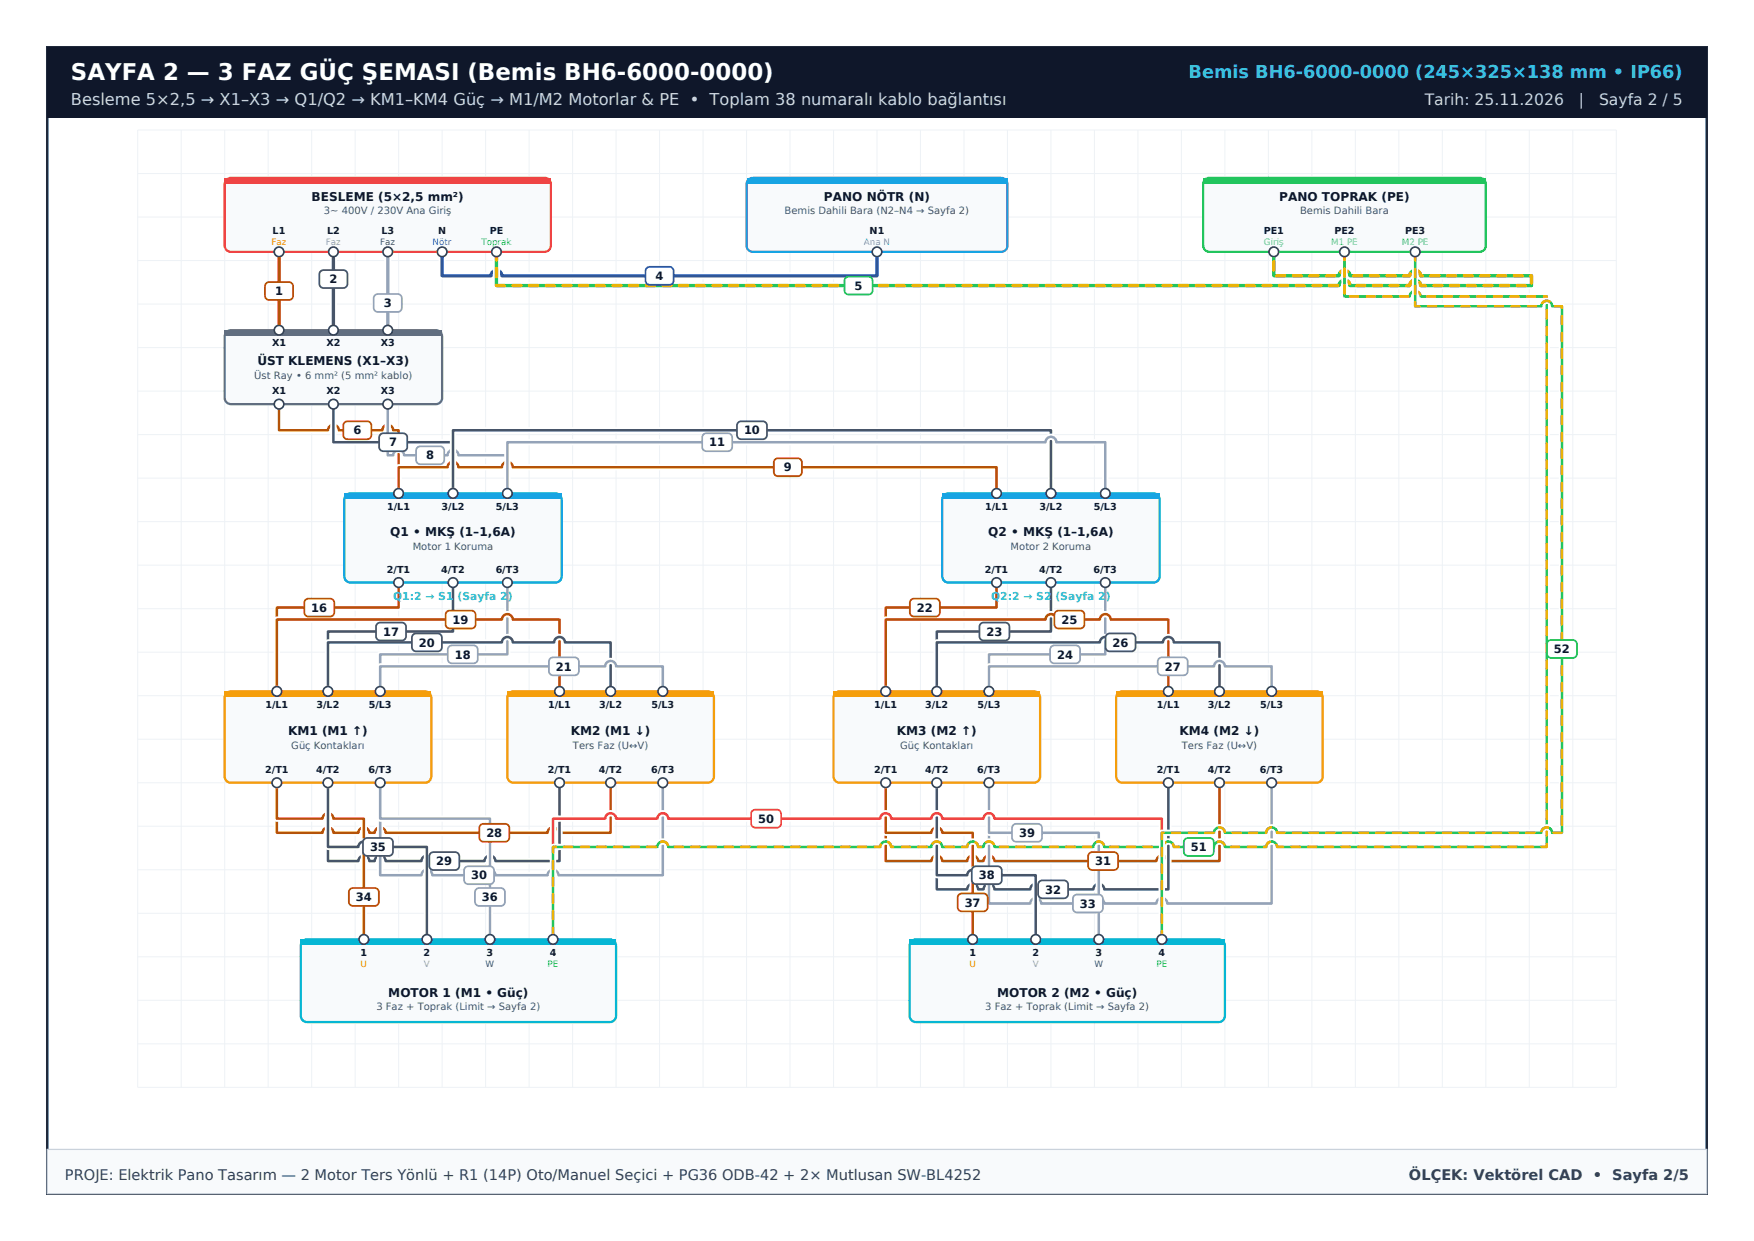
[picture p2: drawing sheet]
<svg xmlns="http://www.w3.org/2000/svg" width="297mm" height="210mm" viewBox="0 0 297 210" stroke-linecap="round" stroke-linejoin="round" font-family="sans-serif">
<path d="M8 8h281v194h-281z" fill="none" stroke="#1e293b" stroke-width=".42"/>
<path d="M8 8h281v12h-281z" fill-rule="evenodd" fill="#0f172a"/>
<path d="M8 194.5h281v7.5h-281z" fill-rule="evenodd" fill="#f8fafc" stroke="#cbd5e1" stroke-width=".21"/>
<g fill="none" stroke="#eef2f6" stroke-width=".17">
<path d="M23.3 22h250.4v162h-250.4zM23.3 29.4h250.4M23.3 36.7h250.4M30.7 22v162M38 22v162M45.4 22v162M52.8 22v162M60.1 22v162M67.5 22v162M74.9 22v162M82.2 22v162M89.6 22v162"/>
<path d="M97 22v162M104.3 22v162M111.7 22v162M119 22v162M126.4 22v162M133.8 22v162M141.1 22v162M148.5 22v162M155.9 22v162M163.2 22v162M170.6 22v162M178 22v162"/>
<path d="M185.3 22v162M192.7 22v162M200 22v162M207.4 22v162M214.8 22v162M222.1 22v162M229.5 22v162M236.9 22v162M244.2 22v162M251.6 22v162M259 22v162M266.3 22v162"/>
<path d="M23.3 44.1h250.4M23.3 51.5h250.4M23.3 58.8h250.4M23.3 66.2h250.4M23.3 73.5h250.4M23.3 80.9h250.4M23.3 88.3h250.4M23.3 95.6h250.4M23.3 103h250.4M23.3 110.4h250.4M23.3 117.7h250.4M23.3 125.1h250.4"/>
<path d="M23.3 132.5h250.4M23.3 139.8h250.4M23.3 147.2h250.4M23.3 154.5h250.4M23.3 161.9h250.4M23.3 169.3h250.4M23.3 176.6h250.4"/>
</g>
<path d="M47.2 42.6v13.3M56.5 42.6v13.3M65.7 42.6v13.3M74.9 42.6v4.1h8.2a.92 .92 0 0 1 1-1 .92 .92 0 0 1 .9 1h63.5v-4.1M84.1 42.6v5.7h142.6a.92 .92 0 0 1 1-.9 .92 .92 0 0 1 .9 .9h10.1a.92 .92 0 0 1 .9-.9 .92 .92 0 0 1 .9 .9h18.8v-1.6h-18.8a.92 .92 0 0 0-.9-1 .92 .92 0 0 0-.9 1h-10.1a.92 .92 0 0 0-.9-1 .92 .92 0 0 0-1 1h-11v-4.1" fill="none" stroke="#fff" stroke-width="1.2"/>
<path d="M47.2 42.6v13.3" fill="none" stroke="#b45309" stroke-width=".56"/>
<path d="M56.5 42.6v13.3" fill="none" stroke="#475569" stroke-width=".56"/>
<path d="M65.7 42.6v13.3" fill="none" stroke="#94a3b8" stroke-width=".56"/>
<path d="M74.9 42.6v4.1h8.2a.92 .92 0 0 1 1-1 .92 .92 0 0 1 .9 1h63.5v-4.1" fill="none" stroke="#1d4ed8" stroke-width=".56"/>
<path d="M84.1 42.6v5.7h142.6a.92 .92 0 0 1 1-.9 .92 .92 0 0 1 .9 .9h10.1a.92 .92 0 0 1 .9-.9 .92 .92 0 0 1 .9 .9h18.8v-1.6h-18.8a.92 .92 0 0 0-.9-1 .92 .92 0 0 0-.9 1h-10.1a.92 .92 0 0 0-.9-1 .92 .92 0 0 0-1 1h-11v-4.1" fill="none" stroke="#22c55e" stroke-width=".56"/>
<path d="M84.1 42.6v5.7h142.6a.92 .92 0 0 1 1-.9 .92 .92 0 0 1 .9 .9h10.1a.92 .92 0 0 1 .9-.9 .92 .92 0 0 1 .9 .9h18.8v-1.6h-18.8a.92 .92 0 0 0-.9-1 .92 .92 0 0 0-.9 1h-10.1a.92 .92 0 0 0-.9-1 .92 .92 0 0 0-1 1h-11v-4.1" fill="none" stroke="#eab308" stroke-width=".56" stroke-dasharray="1.4 1.4"/>
<g fill="none" stroke="#fff" stroke-width="1.1">
<path d="M227.7 42.6v7.6h11a.92 .92 0 0 1 .9-1 .92 .92 0 0 1 .9 1h21.4v93.1h-45.7a.92 .92 0 0 0-.9-.9 .92 .92 0 0 0-.9 .9h-7a.92 .92 0 0 0-.9-.9 .92 .92 0 0 0-.9 .9h-6.8a.92 .92 0 0 0-1-.9 .92 .92 0 0 0-.9 .9h-9.9a.92 .92 0 0 0-.9-.9 .92 .92 0 0 0-1 .9h-16.7a.92 .92 0 0 0-.9-.9 .92 .92 0 0 0-1 .9h-.9a.92 .92 0 0 0-.9-.9 .92 .92 0 0 0-.9 .9h-4.3a.92 .92 0 0 0-.9-.9 .92 .92 0 0 0-.9 .9h-6.8a.92 .92 0 0 0-.9-.9 .92 .92 0 0 0-.9 .9h-35.9a.92 .92 0 0 0-1-.9 .92 .92 0 0 0-.9 .9h-17.7v15.7v-20.5h8.9a.92 .92 0 0 1 .9-.9 .92 .92 0 0 1 .9 .9h7a.92 .92 0 0 1 .9-.9 .92 .92 0 0 1 1 .9h35.9a.92 .92 0 0 1 .9-.9 .92 .92 0 0 1 .9 .9h6.8a.92 .92 0 0 1 .9-.9 .92 .92 0 0 1 .9 .9h7a.92 .92 0 0 1 1-.9 .92 .92 0 0 1 .9 .9h28.3v20.5v-18.1h8.9a.92 .92 0 0 1 .9-.9 .92 .92 0 0 1 .9 .9h7a.92 .92 0 0 1 .9-.9 .92 .92 0 0 1 .9 .9h44.8a.92 .92 0 0 1 .9-.9 .92 .92 0 0 1 .9 .9h1.7v-89.1h-1.7a.92 .92 0 0 0-.9-.9 .92 .92 0 0 0-.9 .9h-21.4v-9.2M47.2 68.4v4.4h8.3a.92 .92 0 0 1 1-.9 .92 .92 0 0 1 .9 .9h7.3a.92 .92 0 0 1 1-.9 .92 .92 0 0 1 .9 .9h.9v10.7v-4.4h8.3a.92 .92 0 0 1 .9-1 .92 .92 0 0 1 .9 1h7.4a.92 .92 0 0 1 .9-1 .92 .92 0 0 1 .9 1h82v4.4M56.5 68.4v6.4h8.2a.92 .92 0 0 1 1-.9 .92 .92 0 0 1 .9 .9h10.1v8.7v-10.7h101.3v10.7M65.7 68.4v8.6h.9a.92 .92 0 0 1 .9-.9 .92 .92 0 0 1 .9 .9h7.4a.92 .92 0 0 1 .9-.9 .92 .92 0 0 1 .9 .9h8.3v6.5v-8.7h91.1a.92 .92 0 0 1 1-.9 .92 .92 0 0 1 .9 .9h8.3v8.7M67.5 98.6v4.2h-20.6v14.2v-12.2h28.9a.92 .92 0 0 1 .9-.9 .92 .92 0 0 1 .9 .9h7.4a.92 .92 0 0 1 .9-.9 .92 .92 0 0 1 .9 .9h7.9v12.2M76.7 98.6v8.3h-21.2v10.1v-8.3h29.5a.92 .92 0 0 1 .9-.9 .92 .92 0 0 1 .9 .9h7a.92 .92 0 0 1 .9-.9 .92 .92 0 0 1 1 .9h7.7v8.3M85.9 98.6v12.1h-21.5v6.3v-4.2h29.4a.92 .92 0 0 1 .9-1 .92 .92 0 0 1 1 1h6.8a.92 .92 0 0 1 .9-1 .92 .92 0 0 1 .9 1h7.9v4.2M168.8 98.6v4.2h-18.8v14.2v-12.2h27a.92 .92 0 0 1 1-.9 .92 .92 0 0 1 .9 .9h7.3a.92 .92 0 0 1 1-.9 .92 .92 0 0 1 .9 .9h9.7v12.2M178 98.6v8.3h-19.4v10.1v-8.3h27.6a.92 .92 0 0 1 1-.9 .92 .92 0 0 1 .9 .9h8.8a.92 .92 0 0 1 .9-.9 .92 .92 0 0 1 1 .9h7.7v8.3M187.2 98.6v12.1h-19.7v6.3v-4.2h29.4a.92 .92 0 0 1 .9-1 .92 .92 0 0 1 1 1h6.8a.92 .92 0 0 1 .9-1 .92 .92 0 0 1 .9 1h7.9v4.2M94.7 132.5v13.2h-10.8a.92 .92 0 0 0-.9-.9 .92 .92 0 0 0-1 .9h-8.8a.92 .92 0 0 0-.9-.9 .92 .92 0 0 0-.9 .9h-6.1a.92 .92 0 0 0-.9-.9 .92 .92 0 0 0-.9 .9h-1a.92 .92 0 0 0-.9-.9 .92 .92 0 0 0-.9 .9h-5.2v-13.2v10.8h5.2a.92 .92 0 0 1 .9-.9 .92 .92 0 0 1 .9 .9h1a.92 .92 0 0 1 .9-.9 .92 .92 0 0 1 .9 .9h7v15.7M103.4 132.5v8.4h-8.8a.92 .92 0 0 0-1-.9 .92 .92 0 0 0-.9 .9h-8.8a.92 .92 0 0 0-.9-.9 .92 .92 0 0 0-1 .9h-16.7a.92 .92 0 0 0-.9-.9 .92 .92 0 0 0-.9 .9h-1a.92 .92 0 0 0-.9-.9 .92 .92 0 0 0-.9 .9h-4.2a.92 .92 0 0 0-1-.9 .92 .92 0 0 0-.9 .9h-7.7v-8.4v6h7.7a.92 .92 0 0 1 .9-.9 .92 .92 0 0 1 1 .9h5.1v20.5"/>
<path d="M112.2 132.5v15.6h-17.6a.92 .92 0 0 0-1-.9 .92 .92 0 0 0-.9 .9h-8.8a.92 .92 0 0 0-.9-.9 .92 .92 0 0 0-1 .9h-8.8a.92 .92 0 0 0-.9-.9 .92 .92 0 0 0-.9 .9h-7v-15.6v6h18.6v20.5M197.8 132.5v18h-10.8a.92 .92 0 0 0-.9-.9 .92 .92 0 0 0-1 .9h-8.8a.92 .92 0 0 0-.9-.9 .92 .92 0 0 0-.9 .9h-6.1a.92 .92 0 0 0-.9-.9 .92 .92 0 0 0-1 .9h-.9a.92 .92 0 0 0-.9-.9 .92 .92 0 0 0-.9 .9h-5.2v-18v15.6h5.2a.92 .92 0 0 1 .9-.9 .92 .92 0 0 1 .9 .9h.9a.92 .92 0 0 1 1-.9 .92 .92 0 0 1 .9 .9h7v10.9M206.5 132.5v13.2h-8.8a.92 .92 0 0 0-1-.9 .92 .92 0 0 0-.9 .9h-8.8a.92 .92 0 0 0-.9-.9 .92 .92 0 0 0-1 .9h-16.7a.92 .92 0 0 0-.9-.9 .92 .92 0 0 0-1 .9h-.9a.92 .92 0 0 0-.9-.9 .92 .92 0 0 0-.9 .9h-4.3a.92 .92 0 0 0-.9-.9 .92 .92 0 0 0-.9 .9h-7.7v-13.2v8.4h7.7a.92 .92 0 0 1 .9-.9 .92 .92 0 0 1 .9 .9h5.2v18.1M215.3 132.5v20.4h-17.6a.92 .92 0 0 0-1-.9 .92 .92 0 0 0-.9 .9h-8.8a.92 .92 0 0 0-.9-.9 .92 .92 0 0 0-1 .9h-8.8a.92 .92 0 0 0-.9-.9 .92 .92 0 0 0-.9 .9h-7v-20.4v8.4h18.6v18.1"/>
</g>
<path d="M47.2 68.4v4.4h8.3a.92 .92 0 0 1 1-.9 .92 .92 0 0 1 .9 .9h7.3a.92 .92 0 0 1 1-.9 .92 .92 0 0 1 .9 .9h.9v10.7v-4.4h8.3a.92 .92 0 0 1 .9-1 .92 .92 0 0 1 .9 1h7.4a.92 .92 0 0 1 .9-1 .92 .92 0 0 1 .9 1h82v4.4M67.5 98.6v4.2h-20.6v14.2v-12.2h28.9a.92 .92 0 0 1 .9-.9 .92 .92 0 0 1 .9 .9h7.4a.92 .92 0 0 1 .9-.9 .92 .92 0 0 1 .9 .9h7.9v12.2M168.8 98.6v4.2h-18.8v14.2v-12.2h27a.92 .92 0 0 1 1-.9 .92 .92 0 0 1 .9 .9h7.3a.92 .92 0 0 1 1-.9 .92 .92 0 0 1 .9 .9h9.7v12.2M103.4 132.5v8.4h-8.8a.92 .92 0 0 0-1-.9 .92 .92 0 0 0-.9 .9h-8.8a.92 .92 0 0 0-.9-.9 .92 .92 0 0 0-1 .9h-16.7a.92 .92 0 0 0-.9-.9 .92 .92 0 0 0-.9 .9h-1a.92 .92 0 0 0-.9-.9 .92 .92 0 0 0-.9 .9h-4.2a.92 .92 0 0 0-1-.9 .92 .92 0 0 0-.9 .9h-7.7v-8.4v6h7.7a.92 .92 0 0 1 .9-.9 .92 .92 0 0 1 1 .9h5.1v20.5M206.5 132.5v13.2h-8.8a.92 .92 0 0 0-1-.9 .92 .92 0 0 0-.9 .9h-8.8a.92 .92 0 0 0-.9-.9 .92 .92 0 0 0-1 .9h-16.7a.92 .92 0 0 0-.9-.9 .92 .92 0 0 0-1 .9h-.9a.92 .92 0 0 0-.9-.9 .92 .92 0 0 0-.9 .9h-4.3a.92 .92 0 0 0-.9-.9 .92 .92 0 0 0-.9 .9h-7.7v-13.2v8.4h7.7a.92 .92 0 0 1 .9-.9 .92 .92 0 0 1 .9 .9h5.2v18.1" fill="none" stroke="#b45309" stroke-width=".42"/>
<path d="M56.5 68.4v6.4h8.2a.92 .92 0 0 1 1-.9 .92 .92 0 0 1 .9 .9h10.1v8.7v-10.7h101.3v10.7M76.7 98.6v8.3h-21.2v10.1v-8.3h29.5a.92 .92 0 0 1 .9-.9 .92 .92 0 0 1 .9 .9h7a.92 .92 0 0 1 .9-.9 .92 .92 0 0 1 1 .9h7.7v8.3M178 98.6v8.3h-19.4v10.1v-8.3h27.6a.92 .92 0 0 1 1-.9 .92 .92 0 0 1 .9 .9h8.8a.92 .92 0 0 1 .9-.9 .92 .92 0 0 1 1 .9h7.7v8.3M94.7 132.5v13.2h-10.8a.92 .92 0 0 0-.9-.9 .92 .92 0 0 0-1 .9h-8.8a.92 .92 0 0 0-.9-.9 .92 .92 0 0 0-.9 .9h-6.1a.92 .92 0 0 0-.9-.9 .92 .92 0 0 0-.9 .9h-1a.92 .92 0 0 0-.9-.9 .92 .92 0 0 0-.9 .9h-5.2v-13.2v10.8h5.2a.92 .92 0 0 1 .9-.9 .92 .92 0 0 1 .9 .9h1a.92 .92 0 0 1 .9-.9 .92 .92 0 0 1 .9 .9h7v15.7M197.8 132.5v18h-10.8a.92 .92 0 0 0-.9-.9 .92 .92 0 0 0-1 .9h-8.8a.92 .92 0 0 0-.9-.9 .92 .92 0 0 0-.9 .9h-6.1a.92 .92 0 0 0-.9-.9 .92 .92 0 0 0-1 .9h-.9a.92 .92 0 0 0-.9-.9 .92 .92 0 0 0-.9 .9h-5.2v-18v15.6h5.2a.92 .92 0 0 1 .9-.9 .92 .92 0 0 1 .9 .9h.9a.92 .92 0 0 1 1-.9 .92 .92 0 0 1 .9 .9h7v10.9" fill="none" stroke="#475569" stroke-width=".42"/>
<path d="M65.7 68.4v8.6h.9a.92 .92 0 0 1 .9-.9 .92 .92 0 0 1 .9 .9h7.4a.92 .92 0 0 1 .9-.9 .92 .92 0 0 1 .9 .9h8.3v6.5v-8.7h91.1a.92 .92 0 0 1 1-.9 .92 .92 0 0 1 .9 .9h8.3v8.7M85.9 98.6v12.1h-21.5v6.3v-4.2h29.4a.92 .92 0 0 1 .9-1 .92 .92 0 0 1 1 1h6.8a.92 .92 0 0 1 .9-1 .92 .92 0 0 1 .9 1h7.9v4.2M187.2 98.6v12.1h-19.7v6.3v-4.2h29.4a.92 .92 0 0 1 .9-1 .92 .92 0 0 1 1 1h6.8a.92 .92 0 0 1 .9-1 .92 .92 0 0 1 .9 1h7.9v4.2M112.2 132.5v15.6h-17.6a.92 .92 0 0 0-1-.9 .92 .92 0 0 0-.9 .9h-8.8a.92 .92 0 0 0-.9-.9 .92 .92 0 0 0-1 .9h-8.8a.92 .92 0 0 0-.9-.9 .92 .92 0 0 0-.9 .9h-7v-15.6v6h18.6v20.5M215.3 132.5v20.4h-17.6a.92 .92 0 0 0-1-.9 .92 .92 0 0 0-.9 .9h-8.8a.92 .92 0 0 0-.9-.9 .92 .92 0 0 0-1 .9h-8.8a.92 .92 0 0 0-.9-.9 .92 .92 0 0 0-.9 .9h-7v-20.4v8.4h18.6v18.1" fill="none" stroke="#94a3b8" stroke-width=".42"/>
<path d="M93.6 159v-20.5h8.9a.92 .92 0 0 1 .9-.9 .92 .92 0 0 1 .9 .9h7a.92 .92 0 0 1 .9-.9 .92 .92 0 0 1 1 .9h35.9a.92 .92 0 0 1 .9-.9 .92 .92 0 0 1 .9 .9h6.8a.92 .92 0 0 1 .9-.9 .92 .92 0 0 1 .9 .9h7a.92 .92 0 0 1 1-.9 .92 .92 0 0 1 .9 .9h28.3v20.5" fill="none" stroke="#ef4444" stroke-width=".42"/>
<path d="M227.7 42.6v7.6h11a.92 .92 0 0 1 .9-1 .92 .92 0 0 1 .9 1h21.4v93.1h-45.7a.92 .92 0 0 0-.9-.9 .92 .92 0 0 0-.9 .9h-7a.92 .92 0 0 0-.9-.9 .92 .92 0 0 0-.9 .9h-6.8a.92 .92 0 0 0-1-.9 .92 .92 0 0 0-.9 .9h-9.9a.92 .92 0 0 0-.9-.9 .92 .92 0 0 0-1 .9h-16.7a.92 .92 0 0 0-.9-.9 .92 .92 0 0 0-1 .9h-.9a.92 .92 0 0 0-.9-.9 .92 .92 0 0 0-.9 .9h-4.3a.92 .92 0 0 0-.9-.9 .92 .92 0 0 0-.9 .9h-6.8a.92 .92 0 0 0-.9-.9 .92 .92 0 0 0-.9 .9h-35.9a.92 .92 0 0 0-1-.9 .92 .92 0 0 0-.9 .9h-17.7v15.7M239.6 42.6v9.2h21.4a.92 .92 0 0 1 .9-.9 .92 .92 0 0 1 .9 .9h1.7v89.1h-1.7a.92 .92 0 0 0-.9-.9 .92 .92 0 0 0-.9 .9h-44.8a.92 .92 0 0 0-.9-.9 .92 .92 0 0 0-.9 .9h-7a.92 .92 0 0 0-.9-.9 .92 .92 0 0 0-.9 .9h-8.9v18.1" fill="none" stroke="#22c55e" stroke-width=".42"/>
<path d="M227.7 42.6v7.6h11a.92 .92 0 0 1 .9-1 .92 .92 0 0 1 .9 1h21.4v93.1h-45.7a.92 .92 0 0 0-.9-.9 .92 .92 0 0 0-.9 .9h-7a.92 .92 0 0 0-.9-.9 .92 .92 0 0 0-.9 .9h-6.8a.92 .92 0 0 0-1-.9 .92 .92 0 0 0-.9 .9h-9.9a.92 .92 0 0 0-.9-.9 .92 .92 0 0 0-1 .9h-16.7a.92 .92 0 0 0-.9-.9 .92 .92 0 0 0-1 .9h-.9a.92 .92 0 0 0-.9-.9 .92 .92 0 0 0-.9 .9h-4.3a.92 .92 0 0 0-.9-.9 .92 .92 0 0 0-.9 .9h-6.8a.92 .92 0 0 0-.9-.9 .92 .92 0 0 0-.9 .9h-35.9a.92 .92 0 0 0-1-.9 .92 .92 0 0 0-.9 .9h-17.7v15.7M196.7 159v-18.1h8.9a.92 .92 0 0 1 .9-.9 .92 .92 0 0 1 .9 .9h7a.92 .92 0 0 1 .9-.9 .92 .92 0 0 1 .9 .9h44.8a.92 .92 0 0 1 .9-.9 .92 .92 0 0 1 .9 .9h1.7v-89.1h-1.7a.92 .92 0 0 0-.9-.9 .92 .92 0 0 0-.9 .9h-21.4v-9.2" fill="none" stroke="#eab308" stroke-width=".42" stroke-dasharray="1.4 1.4"/>
<circle cx="67.5" cy="83.5" r=".81" fill="#b45309" stroke="#fff" stroke-width=".25"/>
<circle cx="76.7" cy="83.5" r=".81" fill="#475569" stroke="#fff" stroke-width=".25"/>
<circle cx="85.9" cy="83.5" r=".81" fill="#94a3b8" stroke="#fff" stroke-width=".25"/>
<circle cx="46.9" cy="117" r=".81" fill="#b45309" stroke="#fff" stroke-width=".25"/>
<circle cx="55.5" cy="117" r=".81" fill="#475569" stroke="#fff" stroke-width=".25"/>
<circle cx="64.4" cy="117" r=".81" fill="#94a3b8" stroke="#fff" stroke-width=".25"/>
<circle cx="150" cy="117" r=".81" fill="#b45309" stroke="#fff" stroke-width=".25"/>
<circle cx="158.6" cy="117" r=".81" fill="#475569" stroke="#fff" stroke-width=".25"/>
<circle cx="167.5" cy="117" r=".81" fill="#94a3b8" stroke="#fff" stroke-width=".25"/>
<circle cx="46.9" cy="132.5" r=".81" fill="#b45309" stroke="#fff" stroke-width=".25"/>
<circle cx="55.5" cy="132.5" r=".81" fill="#475569" stroke="#fff" stroke-width=".25"/>
<circle cx="64.4" cy="132.5" r=".81" fill="#94a3b8" stroke="#fff" stroke-width=".25"/>
<circle cx="150" cy="132.5" r=".81" fill="#b45309" stroke="#fff" stroke-width=".25"/>
<circle cx="158.6" cy="132.5" r=".81" fill="#475569" stroke="#fff" stroke-width=".25"/>
<circle cx="167.5" cy="132.5" r=".81" fill="#94a3b8" stroke="#fff" stroke-width=".25"/>
<g fill="#ef4444" stroke="#fff" stroke-width=".25">
<circle cx="196.7" cy="159" r=".81"/>
<circle cx="93.6" cy="159" r=".81"/>
</g>
<path d="M38.2 30.5l.6-.3 .3-.1h53.1a1.06 1.06 0 0 1 1.1 1.1v10.4a1.06 1.06 0 0 1-1.1 1h-53.1a1.06 1.06 0 0 1-1.1-1v-10.4z" fill-rule="evenodd" fill="#f8fafc" stroke="#ef4444" stroke-width=".39"/>
<path d="M38 30.1h55.3v.9h-55.3z" fill-rule="evenodd" fill="#ef4444"/>
<g fill="#fff" stroke="#334155" stroke-width=".28">
<circle cx="47.2" cy="42.6" r=".81"/>
<circle cx="56.5" cy="42.6" r=".81"/>
<circle cx="65.7" cy="42.6" r=".81"/>
<circle cx="74.9" cy="42.6" r=".81"/>
<circle cx="84.1" cy="42.6" r=".81"/>
</g>
<path d="M126.8 30.3l.7-.2h42a1.06 1.06 0 0 1 1.1 1.1v10.4a1.06 1.06 0 0 1-1.1 1h-42a1.06 1.06 0 0 1-1.1-1v-10.4l.1-.4z" fill-rule="evenodd" fill="#f8fafc" stroke="#3b82f6" stroke-width=".39"/>
<path d="M126.4 30.1h44.2v.9h-44.2z" fill-rule="evenodd" fill="#3b82f6"/>
<circle cx="148.5" cy="42.6" r=".81" fill="#fff" stroke="#334155" stroke-width=".28"/>
<path d="M204.2 30.3l.6-.2h45.7a1.06 1.06 0 0 1 1.1 1.1v10.4a1.06 1.06 0 0 1-1.1 1h-45.7a1.06 1.06 0 0 1-1.1-1v-10.4l.1-.4z" fill-rule="evenodd" fill="#f8fafc" stroke="#22c55e" stroke-width=".39"/>
<path d="M203.7 30.1h47.9v.9h-47.9z" fill-rule="evenodd" fill="#22c55e"/>
<g fill="#fff" stroke="#334155" stroke-width=".28">
<circle cx="215.7" cy="42.6" r=".81"/>
<circle cx="227.7" cy="42.6" r=".81"/>
<circle cx="239.6" cy="42.6" r=".81"/>
</g>
<path d="M38.5 56.1l.6-.2h34.7a1.06 1.06 0 0 1 1.1 1v10.4a1.06 1.06 0 0 1-1.1 1.1h-34.7a1.06 1.06 0 0 1-1.1-1.1v-10.4l.1-.3z" fill-rule="evenodd" fill="#f8fafc" stroke="#64748b" stroke-width=".39"/>
<path d="M38 55.9h36.9v.9h-36.9z" fill-rule="evenodd" fill="#64748b"/>
<g fill="#fff" stroke="#334155" stroke-width=".28">
<circle cx="47.2" cy="55.9" r=".81"/>
<circle cx="56.5" cy="55.9" r=".81"/>
<circle cx="65.7" cy="55.9" r=".81"/>
<circle cx="47.2" cy="68.4" r=".81"/>
<circle cx="56.5" cy="68.4" r=".81"/>
<circle cx="65.7" cy="68.4" r=".81"/>
</g>
<path d="M58.7 83.7l.7-.2h34.7a1.06 1.06 0 0 1 1 1v13a1.06 1.06 0 0 1-1 1.1h-34.7a1.06 1.06 0 0 1-1.1-1.1v-13v-.3z" fill-rule="evenodd" fill="#f8fafc" stroke="#0ea5e9" stroke-width=".39"/>
<path d="M58.3 83.5h36.8v.9h-36.8z" fill-rule="evenodd" fill="#0ea5e9"/>
<g fill="#fff" stroke="#334155" stroke-width=".28">
<circle cx="67.5" cy="83.5" r=".81"/>
<circle cx="76.7" cy="83.5" r=".81"/>
<circle cx="85.9" cy="83.5" r=".81"/>
<circle cx="67.5" cy="98.6" r=".81"/>
<circle cx="76.7" cy="98.6" r=".81"/>
<circle cx="85.9" cy="98.6" r=".81"/>
</g>
<path d="M160 83.7l.6-.2h34.7a1.06 1.06 0 0 1 1.1 1v13a1.06 1.06 0 0 1-1.1 1.1h-34.7a1.06 1.06 0 0 1-1.1-1.1v-13l.1-.3z" fill-rule="evenodd" fill="#f8fafc" stroke="#0ea5e9" stroke-width=".39"/>
<path d="M159.5 83.5h36.9v.9h-36.9z" fill-rule="evenodd" fill="#0ea5e9"/>
<g fill="#fff" stroke="#334155" stroke-width=".28">
<circle cx="168.7" cy="83.5" r=".81"/>
<circle cx="178" cy="83.5" r=".81"/>
<circle cx="187.2" cy="83.5" r=".81"/>
<circle cx="168.7" cy="98.6" r=".81"/>
<circle cx="178" cy="98.6" r=".81"/>
<circle cx="187.2" cy="98.6" r=".81"/>
</g>
<path d="M38.2 117.4l.6-.4h.3h32.9a1.06 1.06 0 0 1 1 1v13.4a1.06 1.06 0 0 1-1 1.1h-32.9a1.06 1.06 0 0 1-1.1-1.1v-13.4z" fill-rule="evenodd" fill="#f8fafc" stroke="#f59e0b" stroke-width=".39"/>
<path d="M38 117h35v.9h-35z" fill-rule="evenodd" fill="#f59e0b"/>
<g fill="#fff" stroke="#334155" stroke-width=".28">
<circle cx="46.9" cy="117" r=".81"/>
<circle cx="55.5" cy="117" r=".81"/>
<circle cx="64.4" cy="117" r=".81"/>
<circle cx="46.9" cy="132.5" r=".81"/>
<circle cx="55.5" cy="132.5" r=".81"/>
<circle cx="64.4" cy="132.5" r=".81"/>
</g>
<path d="M86.1 117.4l.5-.4h.4h32.8a1.06 1.06 0 0 1 1.1 1v13.4a1.06 1.06 0 0 1-1.1 1.1h-32.8a1.06 1.06 0 0 1-1.1-1.1v-13.4z" fill-rule="evenodd" fill="#f8fafc" stroke="#f59e0b" stroke-width=".39"/>
<path d="M85.9 117h35v.9h-35z" fill-rule="evenodd" fill="#f59e0b"/>
<g fill="#fff" stroke="#334155" stroke-width=".28">
<circle cx="94.7" cy="117" r=".81"/>
<circle cx="103.4" cy="117" r=".81"/>
<circle cx="112.2" cy="117" r=".81"/>
<circle cx="94.7" cy="132.5" r=".81"/>
<circle cx="103.4" cy="132.5" r=".81"/>
<circle cx="112.2" cy="132.5" r=".81"/>
</g>
<path d="M141.3 117.4l.6-.4h.3h32.9a1.06 1.06 0 0 1 1 1v13.4a1.06 1.06 0 0 1-1 1.1h-32.9a1.06 1.06 0 0 1-1.1-1.1v-13.4z" fill-rule="evenodd" fill="#f8fafc" stroke="#f59e0b" stroke-width=".39"/>
<path d="M141.1 117h35v.9h-35z" fill-rule="evenodd" fill="#f59e0b"/>
<g fill="#fff" stroke="#334155" stroke-width=".28">
<circle cx="150" cy="117" r=".81"/>
<circle cx="158.6" cy="117" r=".81"/>
<circle cx="167.5" cy="117" r=".81"/>
<circle cx="150" cy="132.5" r=".81"/>
<circle cx="158.6" cy="132.5" r=".81"/>
<circle cx="167.5" cy="132.5" r=".81"/>
</g>
<path d="M189.2 117.4l.5-.4h.4h32.8a1.06 1.06 0 0 1 1.1 1v13.4a1.06 1.06 0 0 1-1.1 1.1h-32.8a1.06 1.06 0 0 1-1.1-1.1v-13.4z" fill-rule="evenodd" fill="#f8fafc" stroke="#f59e0b" stroke-width=".39"/>
<path d="M189 117h35v.9h-35z" fill-rule="evenodd" fill="#f59e0b"/>
<g fill="#fff" stroke="#334155" stroke-width=".28">
<circle cx="197.8" cy="117" r=".81"/>
<circle cx="206.5" cy="117" r=".81"/>
<circle cx="215.3" cy="117" r=".81"/>
<circle cx="197.8" cy="132.5" r=".81"/>
<circle cx="206.5" cy="132.5" r=".81"/>
<circle cx="215.3" cy="132.5" r=".81"/>
</g>
<path d="M51.4 159.2l.6-.2h51.3a1.06 1.06 0 0 1 1 1v11.9a1.06 1.06 0 0 1-1 1.1h-51.3a1.06 1.06 0 0 1-1.1-1.1v-11.9l.1-.3z" fill-rule="evenodd" fill="#f8fafc" stroke="#06b6d4" stroke-width=".39"/>
<path d="M50.9 159h53.4v.9h-53.4z" fill-rule="evenodd" fill="#06b6d4"/>
<g fill="#fff" stroke="#334155" stroke-width=".28">
<circle cx="61.6" cy="159" r=".81"/>
<circle cx="72.3" cy="159" r=".81"/>
<circle cx="83" cy="159" r=".81"/>
<circle cx="93.6" cy="159" r=".81"/>
</g>
<path d="M154.5 159.2l.6-.2h51.3a1.06 1.06 0 0 1 1 1v11.9a1.06 1.06 0 0 1-1 1.1h-51.3a1.06 1.06 0 0 1-1.1-1.1v-11.9l.1-.3z" fill-rule="evenodd" fill="#f8fafc" stroke="#06b6d4" stroke-width=".39"/>
<path d="M154 159h53.4v.9h-53.4z" fill-rule="evenodd" fill="#06b6d4"/>
<g fill="#fff" stroke="#334155" stroke-width=".28">
<circle cx="164.7" cy="159" r=".81"/>
<circle cx="175.4" cy="159" r=".81"/>
<circle cx="186.1" cy="159" r=".81"/>
<circle cx="196.7" cy="159" r=".81"/>
</g>
<g fill="#fff" stroke="#b45309" stroke-width=".3">
<path d="M45.1 47.9l.5-.2h3.3a.71 .71 0 0 1 .7 .7v1.7a.71 .71 0 0 1-.7 .7h-3.3a.71 .71 0 0 1-.7-.7v-1.7z" fill-rule="evenodd"/>
<path d="M58.3 71.5l.5-.2h3.4a.71 .71 0 0 1 .7 .7v1.6a.71 .71 0 0 1-.7 .7h-3.4a.71 .71 0 0 1-.7-.7v-1.6z" fill-rule="evenodd"/>
<path d="M131.2 77.8l.5-.2h3.4a.71 .71 0 0 1 .7 .7v1.6a.71 .71 0 0 1-.7 .7h-3.4a.71 .71 0 0 1-.7-.7v-1.6z" fill-rule="evenodd"/>
<path d="M51.7 101.5l.5-.2h3.7a.71 .71 0 0 1 .7 .7v1.6a.71 .71 0 0 1-.7 .7h-3.7a.71 .71 0 0 1-.7-.7v-1.6z" fill-rule="evenodd"/>
<path d="M75.7 103.5l.5-.2h3.6a.71 .71 0 0 1 .7 .7v1.7a.71 .71 0 0 1-.7 .7h-3.6a.71 .71 0 0 1-.7-.7v-1.7z" fill-rule="evenodd"/>
<path d="M154.3 101.5l.5-.2h3.6a.71 .71 0 0 1 .7 .7v1.6a.71 .71 0 0 1-.7 .7h-3.6a.71 .71 0 0 1-.7-.7v-1.6z" fill-rule="evenodd"/>
<path d="M178.8 103.5l.4-.2h3.7a.71 .71 0 0 1 .7 .7v1.7a.71 .71 0 0 1-.7 .7h-3.7a.71 .71 0 0 1-.7-.7v-1.7z" fill-rule="evenodd"/>
<path d="M81.4 139.6l.5-.2h3.6a.71 .71 0 0 1 .7 .7v1.6a.71 .71 0 0 1-.7 .7h-3.6a.71 .71 0 0 1-.7-.7v-1.6z" fill-rule="evenodd"/>
<path d="M184.5 144.4l.5-.2h3.6a.71 .71 0 0 1 .7 .7v1.6a.71 .71 0 0 1-.7 .7h-3.6a.71 .71 0 0 1-.7-.7v-1.6z" fill-rule="evenodd"/>
<path d="M59.3 150.5l.5-.2h3.6a.71 .71 0 0 1 .7 .7v1.6a.71 .71 0 0 1-.7 .7h-3.6a.71 .71 0 0 1-.7-.7v-1.6z" fill-rule="evenodd"/>
<path d="M162.4 151.4l.5-.2h3.6a.71 .71 0 0 1 .7 .7v1.6a.71 .71 0 0 1-.7 .7h-3.6a.71 .71 0 0 1-.7-.7v-1.6z" fill-rule="evenodd"/>
</g>
<g fill="#fff" stroke="#475569" stroke-width=".3">
<path d="M54.3 45.9l.5-.2h3.3a.71 .71 0 0 1 .7 .7v1.6a.71 .71 0 0 1-.7 .7h-3.3a.71 .71 0 0 1-.7-.7v-1.6z" fill-rule="evenodd"/>
<path d="M64.4 73.5l.5-.2h3.4a.71 .71 0 0 1 .7 .7v1.6a.71 .71 0 0 1-.7 .8h-3.4a.71 .71 0 0 1-.7-.8v-1.6z" fill-rule="evenodd"/>
<path d="M125 71.5l.5-.2h3.7a.71 .71 0 0 1 .7 .7v1.6a.71 .71 0 0 1-.7 .7h-3.7a.71 .71 0 0 1-.7-.7v-1.6z" fill-rule="evenodd"/>
<path d="M63.9 105.6l.5-.3h3.6a.71 .71 0 0 1 .8 .8v1.6a.71 .71 0 0 1-.8 .7h-3.6a.71 .71 0 0 1-.7-.7v-1.6z" fill-rule="evenodd"/>
<path d="M70 107.4l.5-.2h3.6a.71 .71 0 0 1 .7 .7v1.6a.71 .71 0 0 1-.7 .7h-3.6a.71 .71 0 0 1-.8-.7v-1.6z" fill-rule="evenodd"/>
<path d="M166 105.6l.5-.3h3.7a.71 .71 0 0 1 .7 .8v1.6a.71 .71 0 0 1-.7 .7h-3.7a.71 .71 0 0 1-.7-.7v-1.6z" fill-rule="evenodd"/>
<path d="M187.4 107.4l.5-.2h3.7a.71 .71 0 0 1 .7 .7v1.6a.71 .71 0 0 1-.7 .7h-3.7a.71 .71 0 0 1-.7-.7v-1.6z" fill-rule="evenodd"/>
<path d="M72.9 144.4l.5-.2h3.7a.71 .71 0 0 1 .7 .7v1.6a.71 .71 0 0 1-.7 .7h-3.7a.71 .71 0 0 1-.7-.7v-1.6z" fill-rule="evenodd"/>
<path d="M176 149.2l.5-.2h3.7a.71 .71 0 0 1 .7 .7v1.6a.71 .71 0 0 1-.7 .7h-3.7a.71 .71 0 0 1-.7-.7v-1.6z" fill-rule="evenodd"/>
<path d="M61.7 142l.5-.2h3.6a.71 .71 0 0 1 .7 .7v1.6a.71 .71 0 0 1-.7 .7h-3.6a.71 .71 0 0 1-.7-.7v-1.6z" fill-rule="evenodd"/>
<path d="M164.8 146.8l.5-.2h3.6a.71 .71 0 0 1 .7 .7v1.6a.71 .71 0 0 1-.7 .7h-3.6a.71 .71 0 0 1-.7-.7v-1.6z" fill-rule="evenodd"/>
</g>
<g fill="#fff" stroke="#94a3b8" stroke-width=".3">
<path d="M63.5 50l.5-.2h3.3a.71 .71 0 0 1 .7 .7v1.6a.71 .71 0 0 1-.7 .7h-3.3a.71 .71 0 0 1-.7-.7v-1.6z" fill-rule="evenodd"/>
<path d="M70.7 75.7l.5-.2h3.3a.71 .71 0 0 1 .7 .7v1.7a.71 .71 0 0 1-.7 .7h-3.3a.71 .71 0 0 1-.7-.7v-1.7z" fill-rule="evenodd"/>
<path d="M119.1 73.5l.5-.2h3.7a.71 .71 0 0 1 .7 .7v1.6a.71 .71 0 0 1-.7 .8h-3.7a.71 .71 0 0 1-.7-.8v-1.6z" fill-rule="evenodd"/>
<path d="M76 109.4l.5-.2h3.7a.71 .71 0 0 1 .7 .7v1.6a.71 .71 0 0 1-.7 .7h-3.7a.71 .71 0 0 1-.7-.7v-1.6z" fill-rule="evenodd"/>
<path d="M93.1 111.4l.5-.2h3.7a.71 .71 0 0 1 .7 .7v1.7a.71 .71 0 0 1-.7 .7h-3.7a.71 .71 0 0 1-.7-.7v-1.7z" fill-rule="evenodd"/>
<path d="M178 109.4l.5-.2h3.7a.71 .71 0 0 1 .7 .7v1.6a.71 .71 0 0 1-.7 .7h-3.7a.71 .71 0 0 1-.7-.7v-1.6z" fill-rule="evenodd"/>
<path d="M196.2 111.4l.5-.2h3.7a.71 .71 0 0 1 .7 .7v1.7a.71 .71 0 0 1-.7 .7h-3.7a.71 .71 0 0 1-.7-.7v-1.7z" fill-rule="evenodd"/>
<path d="M78.8 146.8l.5-.2h3.7a.71 .71 0 0 1 .7 .7v1.6a.71 .71 0 0 1-.7 .7h-3.7a.71 .71 0 0 1-.7-.7v-1.6z" fill-rule="evenodd"/>
<path d="M181.9 151.6l.5-.2h3.6a.71 .71 0 0 1 .8 .7v1.6a.71 .71 0 0 1-.8 .7h-3.6a.71 .71 0 0 1-.7-.7v-1.6z" fill-rule="evenodd"/>
<path d="M80.6 150.5l.5-.2h3.7a.71 .71 0 0 1 .7 .7v1.6a.71 .71 0 0 1-.7 .7h-3.7a.71 .71 0 0 1-.7-.7v-1.6z" fill-rule="evenodd"/>
<path d="M171.6 139.6l.5-.2h3.6a.71 .71 0 0 1 .7 .7v1.6a.71 .71 0 0 1-.7 .7h-3.6a.71 .71 0 0 1-.7-.7v-1.6z" fill-rule="evenodd"/>
</g>
<path d="M109.5 45.4l.5-.2h3.4a.71 .71 0 0 1 .7 .7v1.6a.71 .71 0 0 1-.7 .7h-3.4a.71 .71 0 0 1-.7-.7v-1.6z" fill-rule="evenodd" fill="#fff" stroke="#1d4ed8" stroke-width=".3"/>
<g fill="#fff" stroke="#22c55e" stroke-width=".3">
<path d="M143.2 47l.5-.2h3.3a.71 .71 0 0 1 .8 .7v1.6a.71 .71 0 0 1-.8 .7h-3.3a.71 .71 0 0 1-.7-.7v-1.6z" fill-rule="evenodd"/>
<path d="M200.7 142l.5-.2h3.6a.71 .71 0 0 1 .7 .7v1.6a.71 .71 0 0 1-.7 .7h-3.6a.71 .71 0 0 1-.7-.7v-1.6z" fill-rule="evenodd"/>
<path d="M262.1 108.5l.5-.2h3.7a.71 .71 0 0 1 .7 .7v1.6a.71 .71 0 0 1-.7 .7h-3.7a.71 .71 0 0 1-.7-.7v-1.6z" fill-rule="evenodd"/>
</g>
<path d="M127.4 137.2l.5-.2h3.7a.71 .71 0 0 1 .7 .7v1.6a.71 .71 0 0 1-.7 .7h-3.7a.71 .71 0 0 1-.7-.7v-1.6z" fill-rule="evenodd" fill="#fff" stroke="#ef4444" stroke-width=".3"/>
<text font-size="3.9" fill="#fff" x="12" y="13.5">SAYFA 2 — 3 FAZ GÜÇ ŞEMASI (Bemis BH6-6000-0000)</text>
<text font-size="3" fill="#38bdf8" x="201.3" y="13.2">Bemis BH6-6000-0000 (245×325×138 mm • IP66)</text>
<text font-size="2.8" fill="#cbd5e1" x="12" y="17.8">Besleme 5×2,5 → X1–X3 → Q1/Q2 → KM1–KM4 Güç → M1/M2 Motorlar &amp; PE • Toplam 38 numaralı kablo bağlantısı</text>
<g font-size="2.6" fill="#cbd5e1">
<text x="241.2" y="17.8">Tarih: 25.11.2026</text>
<text x="267.4" y="17.8">|</text>
<text x="270.8" y="17.8">Sayfa 2 / 5</text>
</g>
<g font-size="2.5" fill="#334155">
<text x="11" y="199.6">PROJE: Elektrik Pano Tasarım — 2 Motor Ters Yönlü + R1 (14P) Oto/Manuel Seçici + PG36 ODB-42 + 2× Mutlusan SW-BL4252</text>
<text x="238.6" y="199.6">ÖLÇEK: Vektörel CAD • Sayfa 2/5</text>
</g>
<g font-size="2" fill="#0f172a">
<text x="52.8" y="34">BESLEME (5×2,5 mm²)</text>
<text x="139.5" y="34">PANO NÖTR (N)</text>
<text x="216.6" y="34">PANO TOPRAK (PE)</text>
<text x="43.6" y="61.8">ÜST KLEMENS (X1–X3)</text>
<text x="66.1" y="90.7">Q1 • MKŞ (1–1,6A)</text>
<text x="167.3" y="90.7">Q2 • MKŞ (1–1,6A)</text>
<text x="48.8" y="124.4">KM1 (M1 ↑)</text>
<text x="96.6" y="124.4">KM2 (M1 ↓)</text>
<text x="151.9" y="124.4">KM3 (M2 ↑)</text>
<text x="199.7" y="124.4">KM4 (M2 ↓)</text>
<text x="65.8" y="168.7">MOTOR 1 (M1 • Güç)</text>
<text x="168.8" y="168.7">MOTOR 2 (M2 • Güç)</text>
</g>
<g font-size="1.9" fill="#0f172a">
<text x="55.8" y="47.9">2</text>
<text x="111" y="47.4">4</text>
<text x="46.6" y="50">1</text>
<text x="65" y="52">3</text>
<text x="144.7" y="49">5</text>
<text x="59.8" y="73.5">6</text>
<text x="65.9" y="75.5">7</text>
<text x="72.2" y="77.7">8</text>
<text x="120.1" y="75.5">11</text>
<text x="126" y="73.5">10</text>
<text x="132.7" y="79.8">9</text>
<text x="52.7" y="103.5">16</text>
<text x="64.9" y="107.6">17</text>
<text x="76.6" y="105.5">19</text>
<text x="155.2" y="103.5">22</text>
<text x="167" y="107.6">23</text>
<text x="179.7" y="105.5">25</text>
<text x="70.9" y="109.4">20</text>
<text x="77" y="111.4">18</text>
<text x="94.1" y="113.5">21</text>
<text x="179" y="111.4">24</text>
<text x="188.4" y="109.4">26</text>
<text x="197.2" y="113.5">27</text>
<text x="263.1" y="110.5">52</text>
<text x="82.3" y="141.6">28</text>
<text x="128.4" y="139.2">50</text>
<text x="172.6" y="141.6">39</text>
<text x="62.7" y="144">35</text>
<text x="73.9" y="146.4">29</text>
<text x="79.8" y="148.8">30</text>
<text x="165.7" y="148.8">38</text>
<text x="185.4" y="146.4">31</text>
<text x="201.6" y="144">51</text>
<text x="60.3" y="152.5">34</text>
<text x="81.6" y="152.5">36</text>
<text x="163.3" y="153.4">37</text>
<text x="177" y="151.2">32</text>
<text x="182.9" y="153.6">33</text>
</g>
<g font-size="1.8" fill="#38bdf8">
<text x="66.6" y="101.5">Q1:2 → S1 (Sayfa 2)</text>
<text x="167.8" y="101.5">Q2:2 → S2 (Sayfa 2)</text>
</g>
<g font-size="1.7" fill="#475569">
<text x="54.8" y="36.2">3~ 400V / 230V Ana Giriş</text>
<text x="132.9" y="36.2">Bemis Dahili Bara (N2–N4 → Sayfa 2)</text>
<text x="220.1" y="36.2">Bemis Dahili Bara</text>
<text x="43.1" y="64.2">Üst Ray • 6 mm² (5 mm² kablo)</text>
<text x="69.9" y="93.1">Motor 1 Koruma</text>
<text x="171.1" y="93.1">Motor 2 Koruma</text>
<text x="49.3" y="126.7">Güç Kontakları</text>
<text x="97" y="126.7">Ters Faz (U↔V)</text>
<text x="152.4" y="126.7">Güç Kontakları</text>
<text x="200.1" y="126.7">Ters Faz (U↔V)</text>
<text x="63.7" y="170.9">3 Faz + Toprak (Limit → Sayfa 2)</text>
<text x="166.8" y="170.9">3 Faz + Toprak (Limit → Sayfa 2)</text>
</g>
<g font-size="1.6" fill="#0f172a">
<text x="46.2" y="39.7">L1</text>
<text x="55.4" y="39.7">L2</text>
<text x="64.6" y="39.7">L3</text>
<text x="74.2" y="39.7">N</text>
<text x="82.9" y="39.7">PE</text>
<text x="147.3" y="39.7">N1</text>
<text x="214" y="39.7">PE1</text>
<text x="225.9" y="39.7">PE2</text>
<text x="237.9" y="39.7">PE3</text>
<text x="46.1" y="58.6">X1</text>
<text x="55.3" y="58.6">X2</text>
<text x="64.5" y="58.6">X3</text>
<text x="46.1" y="66.7">X1</text>
<text x="55.3" y="66.7">X2</text>
<text x="64.5" y="66.7">X3</text>
<text x="65.6" y="86.2">1/L1</text>
<text x="74.8" y="86.2">3/L2</text>
<text x="84" y="86.2">5/L3</text>
<text x="166.8" y="86.2">1/L1</text>
<text x="176" y="86.2">3/L2</text>
<text x="185.2" y="86.2">5/L3</text>
<text x="65.5" y="96.9">2/T1</text>
<text x="74.7" y="96.9">4/T2</text>
<text x="83.9" y="96.9">6/T3</text>
<text x="166.8" y="96.9">2/T1</text>
<text x="176" y="96.9">4/T2</text>
<text x="185.2" y="96.9">6/T3</text>
<text x="44.9" y="119.8">1/L1</text>
<text x="53.6" y="119.8">3/L2</text>
<text x="62.4" y="119.8">5/L3</text>
<text x="92.8" y="119.8">1/L1</text>
<text x="101.5" y="119.8">3/L2</text>
<text x="110.3" y="119.8">5/L3</text>
<text x="148" y="119.8">1/L1</text>
<text x="156.7" y="119.8">3/L2</text>
<text x="165.5" y="119.8">5/L3</text>
<text x="195.9" y="119.8">1/L1</text>
<text x="204.5" y="119.8">3/L2</text>
<text x="213.4" y="119.8">5/L3</text>
<text x="44.9" y="130.8">2/T1</text>
<text x="53.6" y="130.8">4/T2</text>
<text x="62.4" y="130.8">6/T3</text>
<text x="92.8" y="130.8">2/T1</text>
<text x="101.4" y="130.8">4/T2</text>
<text x="110.3" y="130.8">6/T3</text>
<text x="148" y="130.8">2/T1</text>
<text x="156.6" y="130.8">4/T2</text>
<text x="165.5" y="130.8">6/T3</text>
<text x="195.9" y="130.8">2/T1</text>
<text x="204.5" y="130.8">4/T2</text>
<text x="213.3" y="130.8">6/T3</text>
<text x="61" y="161.7">1</text>
<text x="71.7" y="161.7">2</text>
<text x="82.4" y="161.7">3</text>
<text x="93.1" y="161.7">4</text>
<text x="164.1" y="161.7">1</text>
<text x="174.8" y="161.7">2</text>
<text x="185.5" y="161.7">3</text>
<text x="196.2" y="161.7">4</text>
</g>
<g font-size="1.5" fill="#d97706">
<text x="46" y="41.5">Faz</text>
<text x="61.1" y="163.6">U</text>
<text x="164.2" y="163.6">U</text>
</g>
<g font-size="1.5" fill="#94a3b8">
<text x="55.2" y="41.5">Faz</text>
<text x="71.8" y="163.6">V</text>
<text x="174.9" y="163.6">V</text>
</g>
<g font-size="1.5" fill="#475569">
<text x="64.4" y="41.5">Faz</text>
<text x="82.2" y="163.6">W</text>
<text x="185.3" y="163.6">W</text>
</g>
<text font-size="1.5" fill="#3b82f6" x="73.3" y="41.5">Nötr</text>
<g font-size="1.5" fill="#22c55e">
<text x="81.5" y="41.5">Toprak</text>
<text x="92.7" y="163.6">PE</text>
<text x="195.8" y="163.6">PE</text>
</g>
<text font-size="1.5" fill="#60a5fa" x="146.3" y="41.5">Ana N</text>
<g font-size="1.5" fill="#4ade80">
<text x="214" y="41.5">Giriş</text>
<text x="225.4" y="41.5">M1 PE</text>
<text x="237.4" y="41.5">M2 PE</text>
</g>
</svg>
